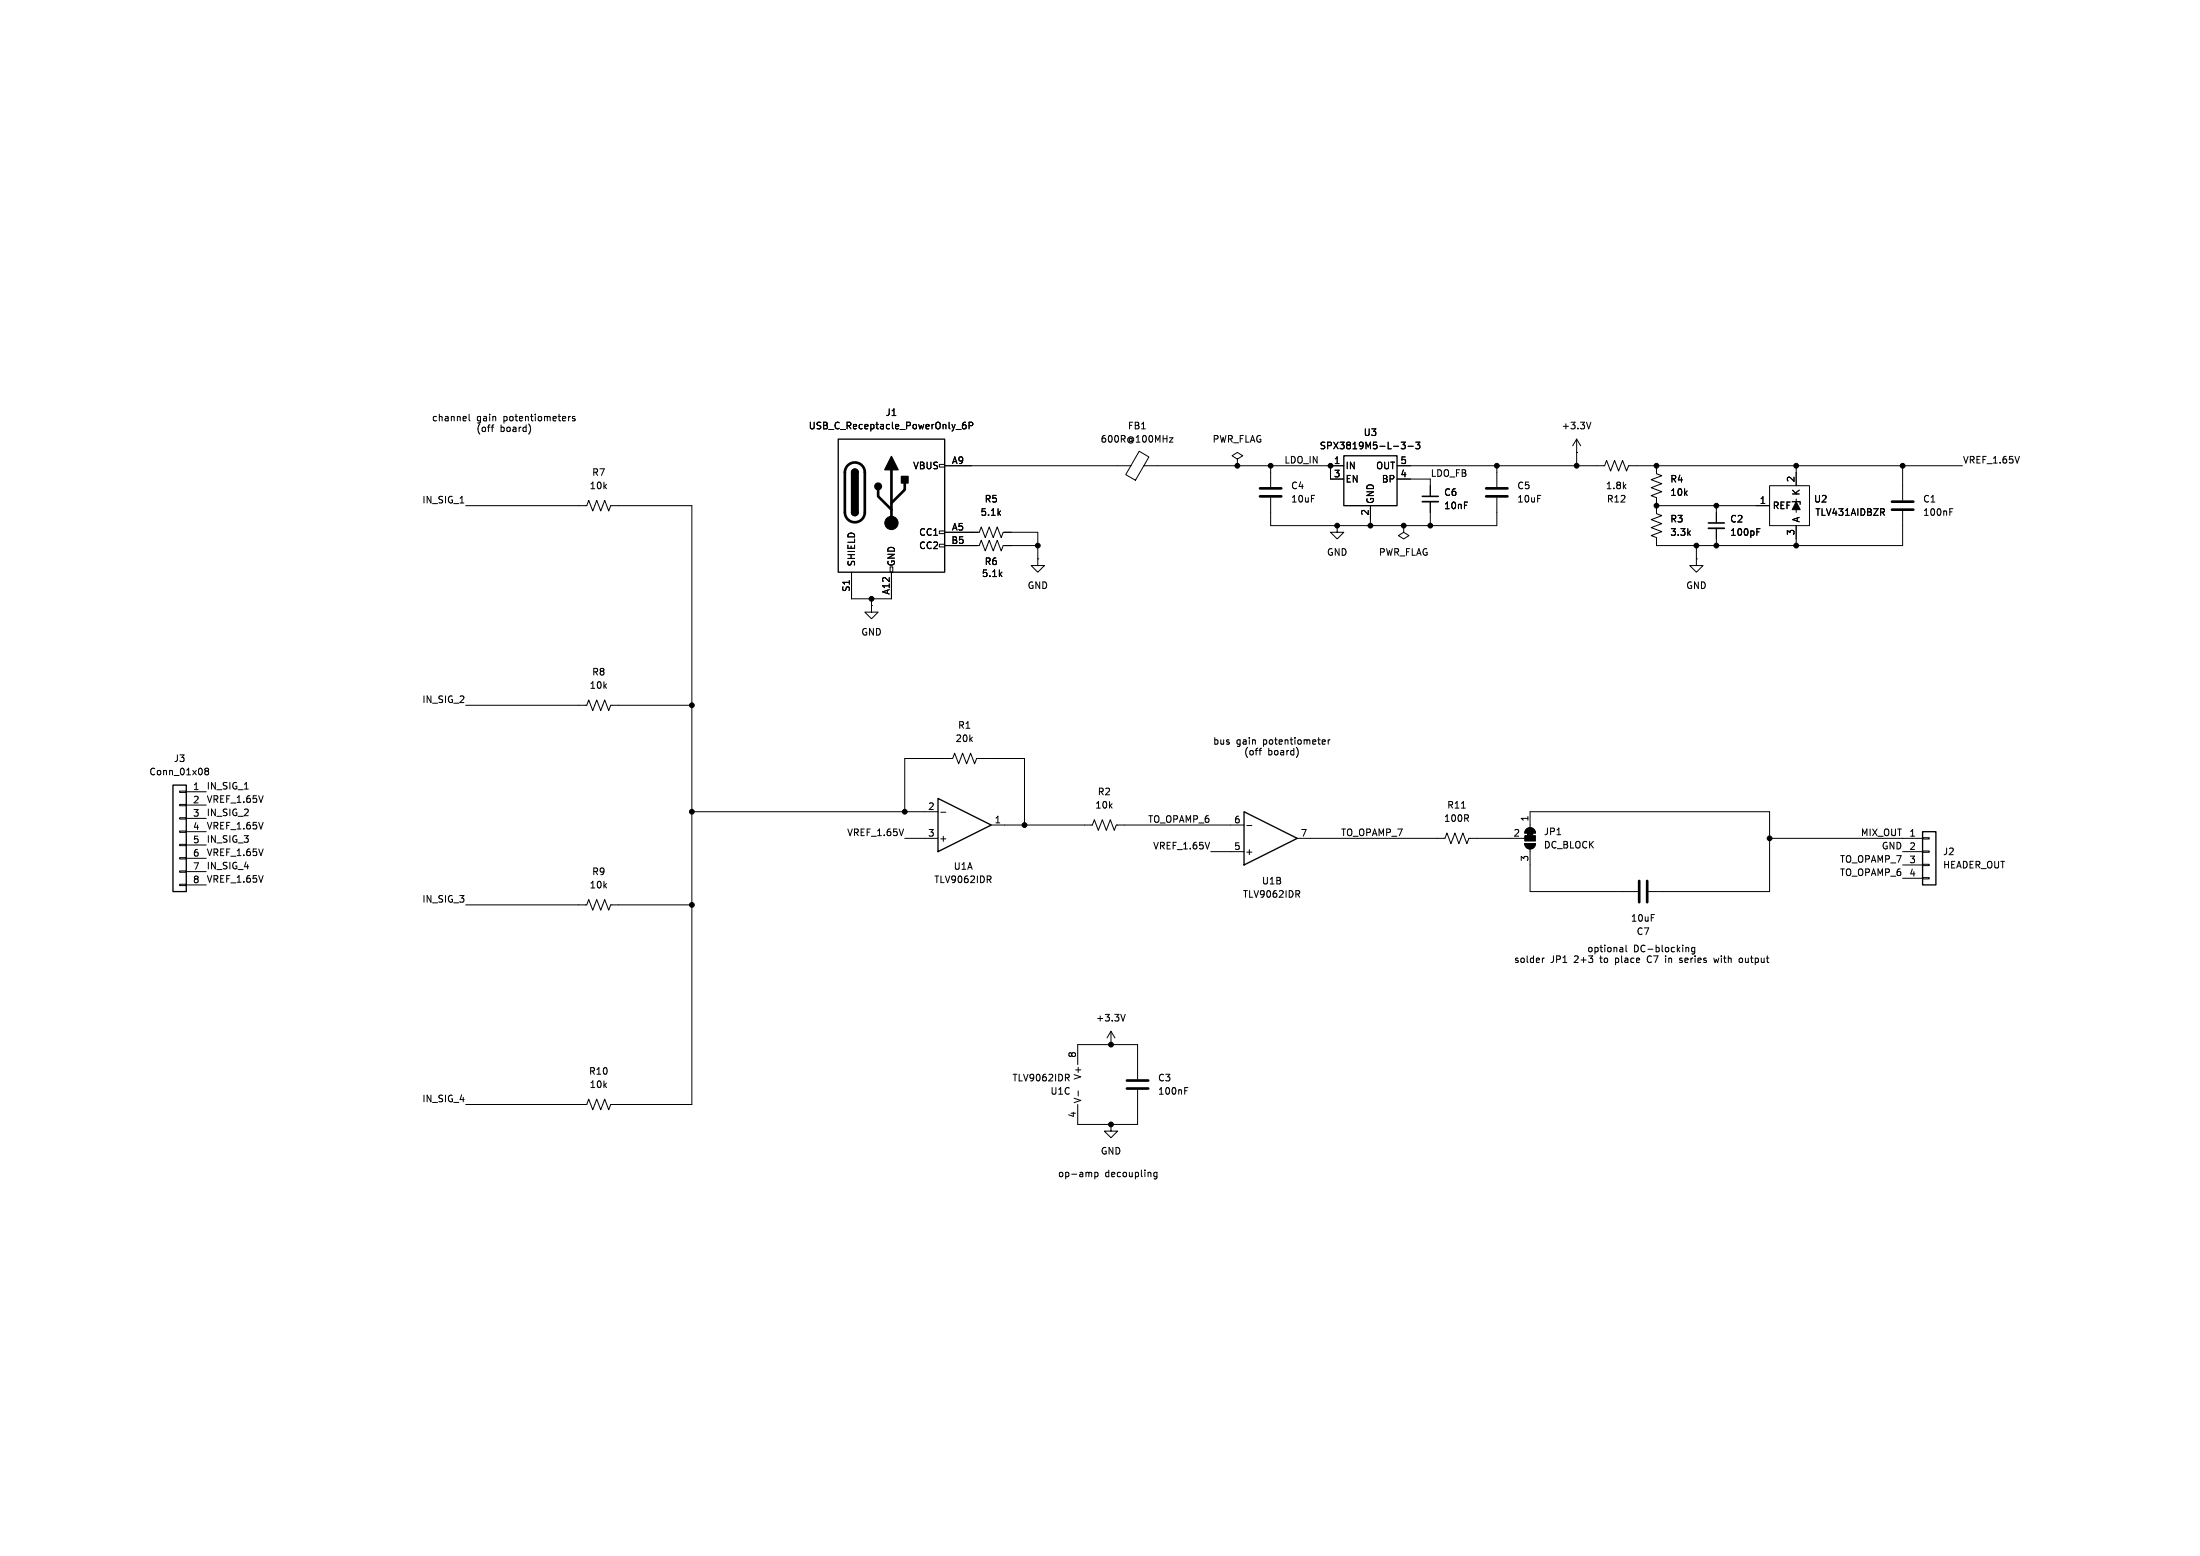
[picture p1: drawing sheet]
<svg xmlns="http://www.w3.org/2000/svg" width="420mm" height="297mm" viewBox="0 0 420 297" stroke-linecap="round" stroke-linejoin="round" font-family="sans-serif">
<g fill="none" stroke="#000" stroke-width=".19">
<path d="M89.6 79.1v1.1l.1 .1M108.5 79.5v.8M108.9 79.5l-.4 .2M109.8 79.5h-.4l-.1 .2v.1l.5 .2v.3h-.5M88.9 96.5h23.1l.4-1 .8 2 .7-2 .8 2 .7-2 .8 2 .4-1h15.5v114.3h-15.5l-.4 1-.8-2-.7 2-.8-2-.7 2-.8-2-.4 1h-23.1M101.2 81.5l.1 .5-.3 .8M179.3 88.6h1v.6h-1zM180.3 88.9h35.6M182.5 82h1M184.3 80.6l-.3 .1a.86 .86 0 0 0 0 1.2l.4-.2 .1-.4-.3-.2h-.4l-.1 .2M185 81.3l.6-.1 .1-.2v-.3l-.7-.1v1.3M217.5 86.1l1.8 1.1-2.5 4.5-1.9-1.1z"/>
<path d="M218.4 88.9h38.1M223.3 83.6h.6l-.6 .8h.6M236.2 87.6l1-.6-1-.6-1 .6 1 .6v1.3M236.2 88.9h.1M242.6 95v5.3h43.1v-5.3M242.6 88.9v4.1M254 88.9v2.5h2.5M261.6 96.5v3.8M266.7 88.9h39.6l.4-1 .8 2 .7-2 .8 2 .8-2 .7 2 .4-1h63.7M266.7 91.4h6.3v3.3M267.5 84.4h.8l-.5 .5 .4 .1v.5l-.2 .2-.5-.2M268.8 85.2h1"/>
<path d="M270.3 84.4h.8l-.5 .5 .4 .1v.5l-.2 .2-.5-.2M273 95.8v4.5M285.7 88.9v4.1M301 86.4h.1M301 83.8l-.8 1.3M301 83.8l.8 1.3M301 83.8v5.1M303.7 80.6l-.4 1.3M316.2 88.9v1.5l1 .4-2 .8 2 .7-2 .8 2 .8-2 .7 1 .4v3l1 .4-2 .8 2 .7-2 .8 2 .8-2 .7 1 .4v1.5h47v-6.6M316.2 96.5h21.6M327.7 96.5v3.3M337.8 92.7h7.6v7.6h-7.6z"/>
<path d="M342.9 95.3v2.5M342.9 88.9v3.8M359.3 97.8l.5 .6M359.7 97.2v.4M363.2 88.9v6.6M372.2 97.7h.4M372.2 97.1h.6M162.6 109.2v5.1h7.6v-5.1M166.4 115.6v1.2h1.2l-1.2 1.3-1.3-1.3h1.3M166.4 115.6h.1M166.4 114.3v1.3M169.9 108.2h.5v1h-.5z"/>
<path d="M179.3 101.3h1v.6h-1zM179.3 103.9h1v.5h-1zM180.3 101.6h6.6l.4-1 .8 2 .7-2 .8 2 .8-2 .7 2 .4-1h6.6v5.1M180.3 104.1h6.6l.4-1 .8 2.1 .7-2.1 .8 2.1 .8-2.1 .7 2.1 .4-1.1h6.6M198.1 106.7v1.3h1.3l-1.3 1.2-1.3-1.2h1.3M198.1 106.7h.1M255.3 100.3v1.3h1.2l-1.2 1.3-1.3-1.3h1.3M255.3 100.3h.1M268 100.3v1.3l1 .6-1 .7-1-.7 1-.6M268 100.3h.1M323.8 106.7v1.3h1.3l-1.3 1.2-1.2-1.2h1.2M323.8 106.7h.1"/>
<path d="M323.8 104.1v2.6M327.7 100.8v3.3M335.4 101.5h.4M335.4 100.9h.6M342.9 100.3v3.8M88.9 134.6h23.1l.4-1 .8 2 .7-2 .8 2 .7-2 .8 2 .4-1h15.5M34.3 151h1.3v.3h-1.3zM34.3 153.5h1.3v.3h-1.3zM34.3 156.1h1.3v.2h-1.3zM34.3 158.6h1.3v.3h-1.3zM35.6 151.1h3.8M35.6 153.7h3.8"/>
<path d="M35.6 156.2h3.8M35.6 158.8h3.8M39.3 147.2l-.2-.3 .2-.3h.3l.2 .3-.2 .3M39.3 147.2l-.2 .2 .1 .4 .1 .1 .4-.1 .1-.1v-.3l-.2-.2M39.3 147.2h.3M132.1 154.9h47M172.7 154.9v-10.1h9.2l.3-1 .8 2 .8-2 .7 2 .8-2 .8 2 .3-1h9.2v12.7M179.6 155h1M189.2 157.5h19.3l.4-1 .8 2 .7-2 .8 2 .8-2 .7 2 .4-1h24.4M238 157.6h1M240.3 143.3h.5M240.7 142.8l-.2 .2"/>
<path d="M247.8 143.2v.5l-.3 .8M252.6 141.2l.4 .1v.2l-.6 .1M253 142l-.4 .1M253.6 141.2v.9M253.9 141.2l-.3 .3M279 154.2h.7M291.4 158.3a1.02 1.02 0 0 1 1.1-.2 1.02 1.02 0 0 1 .6 .9h-2zM292.1 158v-3.1h45.7v15.3h-23.1M367 159.9h1.3v.2h-1.3zM34.3 161.2h1.3v.2h-1.3zM34.3 163.7h1.3v.3h-1.3zM34.3 166.2h1.3v.3h-1.3z"/>
<path d="M34.3 168.8h1.3v.2h-1.3zM35.6 161.3h3.8M35.6 163.8h3.8M35.6 166.4h3.8M35.6 168.9h3.8M88.9 172.7h23.1l.4-1 .8 2 .7-2 .8 2 .7-2 .8 2 .4-1h15.5M172.7 160h6.4M188.8 167.9l.4 .6M188.9 167.2l.3 .2-.1 .3-.2 .2M231.1 162.6h6.4M247.6 160h28.2l.4-1 .8 2 .7-2 .8 2 .8-2 .7 2 .4-1h10.7M247.7 170.7l.4 .6"/>
<path d="M247.9 170l.2 .2v.3l-.2 .2M291.1 161h2a1.02 1.02 0 0 1-1 1 1.02 1.02 0 0 1-1-1zM292.1 162.1v8.1h20.6M337.8 160h29.2M363.2 162.6h3.8M363.2 165.1h3.8M363.2 167.6h3.8M367 162.4h1.3v.3h-1.3zM367 165h1.3v.2h-1.3zM367 167.5h1.3v.3h-1.3zM212.1 199.4h.1M212.1 196.9l-.8 1.2"/>
<path d="M212.1 196.9l.8 1.2M212.1 196.9v2.5M214.8 193.6l-.4 1.3M294.4 182.9v.8M294.8 182.9l-.4 .2M309.6 180.8l.2 .2v.7M309.8 181.6l-.4 .1M309.8 181.1l-.4 .1M310.4 180.4v1.1l.2 .2M314.5 182.8v.4l.2 .5M318 182.9v.8M320.6 183.1l.6 .4"/>
<path d="M320.7 182.9l-.1 .2M321.2 183.5l-.2 .2h-.4M321.9 180.9h.4l.1 .8M323.5 180.9l-.3-.1-.3 .3 .2 .5h.4M323.5 180.8v1.1l-.2 .2-.3-.1M327.2 182.9l.2 .8 .2-.6 .3 .6 .2-.8M332.1 182.9h.3l.3 .2-.1 .5-.2 .1h-.3M203.7 205.7l.4 .6M203.9 205l.2 .3v.3l-.2 .1M205.7 203.2v-3.8h11.5v6.6M205.8 208.2v1M212.1 214.6v1.3h1.3l-1.3 1.3-1.3-1.3h1.3"/>
<path d="M212.1 214.6h.1M217.2 208v6.6h-11.5v-3.8M226.2 208.2h.4M226.2 207.6h.6M209 223.8v1.2M209 223.8h.4l.2 .2-.1 .6h-.5M220.9 223.8h-.4l-.2 .2 .1 .6h.5M220.9 223.8v1l-.3 .2h-.3"/>
</g>
<g fill="#000" stroke="#000" stroke-width=".19">
<path d="M342.9 95.8l.8 1.5h-1.6zM291.6 159h1v.5h-1zM291.4 158.3a1.02 1.02 0 0 1 1.1-.2 1.02 1.02 0 0 1 .6 .9h-2zM291.1 159.5h2v1h-2zM291.1 161h2a1.02 1.02 0 0 1-1 1 1.02 1.02 0 0 1-1-1z"/>
<circle cx="170.2" cy="99.8" r="1.27"/>
<circle cx="236.2" cy="88.9" r=".46"/>
<circle cx="242.6" cy="88.9" r=".46"/>
<circle cx="254" cy="88.9" r=".46"/>
<circle cx="285.7" cy="88.9" r=".46"/>
<circle cx="301" cy="88.9" r=".46"/>
<circle cx="316.2" cy="88.9" r=".46"/>
<circle cx="316.2" cy="96.5" r=".46"/>
<circle cx="327.7" cy="96.5" r=".46"/>
<circle cx="342.9" cy="88.9" r=".46"/>
<circle cx="363.2" cy="88.9" r=".46"/>
<circle cx="166.4" cy="114.3" r=".46"/>
<circle cx="198.1" cy="104.1" r=".46"/>
<circle cx="255.3" cy="100.3" r=".46"/>
<circle cx="261.6" cy="100.3" r=".46"/>
<circle cx="268" cy="100.3" r=".46"/>
<circle cx="273" cy="100.3" r=".46"/>
<circle cx="323.8" cy="104.1" r=".46"/>
<circle cx="327.7" cy="104.1" r=".46"/>
<circle cx="342.9" cy="104.1" r=".46"/>
<circle cx="132.1" cy="134.6" r=".46"/>
<circle cx="132.1" cy="154.9" r=".46"/>
<circle cx="172.7" cy="154.9" r=".46"/>
<circle cx="195.6" cy="157.5" r=".46"/>
<circle cx="132.1" cy="172.7" r=".46"/>
<circle cx="337.8" cy="160" r=".46"/>
<circle cx="212.1" cy="199.4" r=".46"/>
<circle cx="212.1" cy="214.6" r=".46"/>
</g>
<path d="M160 83.8h20.3v25.4h-20.3zM162.6 90.2a.64 .64 0 0 1 .6-.7 .64 .64 0 0 1 .6 .7M162.6 97.8a.64 .64 0 0 0 .6 .6 .64 .64 0 0 0 .6-.6M256.5 87h10.2v9.5h-10.2zM342.1 95.8h1.6v.5M33 149.9h2.6v20.3h-2.6zM179.1 152.4l10.1 5.1-10.1 5.1zM237.5 154.9l10.1 5.1-10.1 5.1zM367 158.8h2.6v10.1h-2.6z" fill="none" stroke="#000" stroke-width=".25"/>
<g fill="none" stroke="#000" stroke-width=".51">
<path d="M161.8 88.8a1.9 1.9 0 0 1 2.1-.4 1.9 1.9 0 0 1 1.2 1.8v7.6a1.91 1.91 0 0 1-1.9 1.9 1.91 1.91 0 0 1-1.9-1.9v-7.8l.2-.6zM167.6 93.5v1.2l2.6 2.6M170.2 89.7v10.1M172.7 92.2v1.3l-2.5 2.5M240.5 93.2h4.1M240.5 94.7h4.1M283.7 93.2h4.1M283.7 94.7h4.1M361.2 95.8h4.1M361.2 97.3h4.1M312.9 168.1v4.1M314.5 168.1v4.1"/>
<path d="M215.1 206.2h4.1M215.1 207.8h4.1"/>
</g>
<path d="M271.5 94.7h3.1M326.1 99.8h3.1" fill="none" stroke="#000" stroke-width=".3"/>
<path d="M271.5 95.8h3.1M326.1 100.8h3.1" fill="none" stroke="#000" stroke-width=".33"/>
<g fill="#000" stroke="#000" stroke-width=".25">
<path d="M162.6 90.2h1.2v7.6h-1.2zM162.6 97.8h1.2a.64 .64 0 0 1-.6 .6 .64 .64 0 0 1-.6-.6zM162.7 89.7a.64 .64 0 0 1 .7-.1 .64 .64 0 0 1 .4 .6h-1.2zM170.2 87.1l1.2 2.6h-2.5zM172.1 90.9h1.3v1.3h-1.3z"/>
<circle cx="167.6" cy="92.8" r=".63"/>
</g>
<g font-size="1.8">
<text x="82.4" y="80.6">channel</text>
<text x="90.8" y="82.7">(off</text>
<text x="91" y="80.6">gain</text>
<text x="95.5" y="82.7">board)</text>
<text x="96.2" y="80.6">potentiometers</text>
<text x="154.3" y="82.1">USB_C_Receptacle_PowerOnly_6P</text>
<text x="169" y="79.6">J1</text>
<text x="215.2" y="82.1">FB1</text>
<text x="260.2" y="83.4">U3</text>
<text x="298" y="82.1">+3.3V</text>
<text x="174.2" y="89.8">VBUS</text>
<text x="181.6" y="88.6">A9</text>
<text x="210" y="84.7">600R@100MHz</text>
<text x="231.4" y="84.7">PWR_FLAG</text>
<text x="245.1" y="88.6">LDO_IN</text>
<text x="251.8" y="86">SPX3819M5-L-3-3</text>
<text x="254.6" y="88.6">1</text>
<text x="256.8" y="89.8">IN</text>
<text x="262.6" y="89.8">OUT</text>
<text x="267.3" y="88.6">5</text>
<text x="374.6" y="88.6">VREF_1.65V</text>
<text x="112.5" y="93.6">10k</text>
<text x="113" y="91">R7</text>
<text x="246.4" y="93.6">C4</text>
<text x="254.6" y="91.2">3</text>
<text x="256.8" y="92.3">EN</text>
<text x="263.7" y="92.3">BP</text>
<text x="267.3" y="91.2">4</text>
<text x="273" y="91.1">LDO_FB</text>
<text x="275.6" y="94.8">C6</text>
<text x="289.6" y="93.6">C5</text>
<text x="306.5" y="93.6">1.8k</text>
<text x="318.8" y="92.3">R4</text>
<text x="318.8" y="94.8">10k</text>
<text x="342.6" y="92.1" transform="rotate(-90 342.6 92.1)">2</text>
<text x="343.8" y="94.7" transform="rotate(-90 343.8 94.7)">K</text>
<text x="80.5" y="96.2">IN_SIG_1</text>
<text x="181.6" y="101.3">A5</text>
<text x="187.1" y="98.7">5.1k</text>
<text x="187.9" y="96.1">R5</text>
<text x="246.4" y="96.1">10uF</text>
<text x="261.4" y="98.5" transform="rotate(-90 261.4 98.5)">2</text>
<text x="262.5" y="96.3" transform="rotate(-90 262.5 96.3)">GND</text>
<text x="275.6" y="97.4">10nF</text>
<text x="289.6" y="96.1">10uF</text>
<text x="306.7" y="96.1">R12</text>
<text x="318.8" y="99.9">R3</text>
<text x="330.2" y="99.9">C2</text>
<text x="335.8" y="96.3">1</text>
<text x="338.3" y="97.4">REF</text>
<text x="343.8" y="99.8" transform="rotate(-90 343.8 99.8)">A</text>
<text x="346.2" y="96.1">U2</text>
<text x="346.5" y="98.7">TLV431AIDBZR</text>
<text x="367" y="96.1">C1</text>
<text x="367" y="98.7">100nF</text>
<text x="175.4" y="102.5">CC1</text>
<text x="175.4" y="105">CC2</text>
<text x="181.5" y="103.9">B5</text>
<text x="253.2" y="106.3">GND</text>
<text x="263.2" y="106.3">PWR_FLAG</text>
<text x="318.8" y="102.5">3.3k</text>
<text x="330.2" y="102.5">100pF</text>
<text x="342.6" y="102.3" transform="rotate(-90 342.6 102.3)">3</text>
<text x="162.3" y="113.1" transform="rotate(-90 162.3 113.1)">S1</text>
<text x="163.4" y="108.2" transform="rotate(-90 163.4 108.2)">SHIELD</text>
<text x="169.9" y="113.6" transform="rotate(-90 169.9 113.6)">A12</text>
<text x="171" y="108.2" transform="rotate(-90 171 108.2)">GND</text>
<text x="187.4" y="110.3">5.1k</text>
<text x="187.9" y="108.1">R6</text>
<text x="196.1" y="112.6">GND</text>
<text x="321.8" y="112.6">GND</text>
<text x="164.3" y="121.5">GND</text>
<text x="112.5" y="131.7">10k</text>
<text x="113" y="129.1">R8</text>
<text x="80.5" y="134.3">IN_SIG_2</text>
<text x="182.3" y="141.8">20k</text>
<text x="182.8" y="139.3">R1</text>
<text x="231.5" y="142.3">bus</text>
<text x="236" y="142.3">gain</text>
<text x="241.2" y="142.3">potentiometer</text>
<text x="28.4" y="148.2">Conn_01x08</text>
<text x="33.1" y="145.6">J3</text>
<text x="237.4" y="144.4">(off</text>
<text x="242" y="144.4">board)</text>
<text x="36.8" y="150.9">1</text>
<text x="36.8" y="153.4">2</text>
<text x="36.8" y="156">3</text>
<text x="39.4" y="153.3">VREF_1.65V</text>
<text x="39.4" y="150.8">IN_SIG_1</text>
<text x="39.4" y="155.9">IN_SIG_2</text>
<text x="177.1" y="154.7">2</text>
<text x="209" y="154.5">10k</text>
<text x="209.5" y="152">R2</text>
<text x="276.2" y="154.5">R11</text>
<text x="36.8" y="158.5">4</text>
<text x="36.8" y="161">5</text>
<text x="39.4" y="160.9">IN_SIG_3</text>
<text x="39.4" y="158.4">VREF_1.65V</text>
<text x="161.6" y="159.7">VREF_1.65V</text>
<text x="177.1" y="159.8">3</text>
<text x="179.2" y="160.9">+</text>
<text x="189.8" y="157.2">1</text>
<text x="219.1" y="157.1">TO_OPAMP_6</text>
<text x="235.5" y="157.2">6</text>
<text x="248.2" y="159.8">7</text>
<text x="255.9" y="159.7">TO_OPAMP_7</text>
<text x="275.6" y="157.1">100R</text>
<text x="288.9" y="159.8">2</text>
<text x="291.8" y="156.9" transform="rotate(-90 291.8 156.9)">1</text>
<text x="294.6" y="159.6">JP1</text>
<text x="355.2" y="159.7">MIX_OUT</text>
<text x="364.4" y="159.8">1</text>
<text x="36.8" y="163.6">6</text>
<text x="36.8" y="166.1">7</text>
<text x="39.4" y="166">IN_SIG_4</text>
<text x="39.4" y="163.5">VREF_1.65V</text>
<text x="113" y="167.2">R9</text>
<text x="182" y="166.2">U1A</text>
<text x="220.1" y="162.2">VREF_1.65V</text>
<text x="235.5" y="162.3">5</text>
<text x="237.6" y="163.4">+</text>
<text x="291.8" y="164.5" transform="rotate(-90 291.8 164.5)">3</text>
<text x="294.6" y="162.2">DC_BLOCK</text>
<text x="351.2" y="164.8">TO_OPAMP_7</text>
<text x="351.2" y="167.3">TO_OPAMP_6</text>
<text x="359.1" y="162.2">GND</text>
<text x="364.4" y="162.3">2</text>
<text x="364.4" y="164.8">3</text>
<text x="364.4" y="167.4">4</text>
<text x="370.8" y="163.4">J2</text>
<text x="370.8" y="166">HEADER_OUT</text>
<text x="36.8" y="168.7">8</text>
<text x="39.4" y="168.6">VREF_1.65V</text>
<text x="80.5" y="172.4">IN_SIG_3</text>
<text x="112.5" y="169.8">10k</text>
<text x="178.3" y="168.8">TLV9062IDR</text>
<text x="237.2" y="171.6">TLV9062IDR</text>
<text x="240.8" y="169">U1B</text>
<text x="311.3" y="176.1">10uF</text>
<text x="312.3" y="178.7">C7</text>
<text x="289" y="184">solder</text>
<text x="296" y="184">JP1</text>
<text x="300.6" y="184">2+3</text>
<text x="302.9" y="182">optional</text>
<text x="305.8" y="184">to</text>
<text x="308.8" y="184">place</text>
<text x="311.8" y="182">DC-blocking</text>
<text x="315.1" y="184">C7</text>
<text x="318.8" y="184">in</text>
<text x="321.7" y="184">series</text>
<text x="328.5" y="184">with</text>
<text x="333.5" y="184">output</text>
<text x="209.1" y="195.2">+3.3V</text>
<text x="205.5" y="202" transform="rotate(-90 205.5 202)">8</text>
<text x="112.4" y="205.3">R10</text>
<text x="112.5" y="207.9">10k</text>
<text x="193.2" y="206.6">TLV9062IDR</text>
<text x="200.4" y="209.1">U1C</text>
<text x="206.6" y="206.2" transform="rotate(-90 206.6 206.2)">V+</text>
<text x="221" y="206.6">C3</text>
<text x="221" y="209.1">100nF</text>
<text x="80.5" y="210.5">IN_SIG_4</text>
<text x="205.5" y="213.4" transform="rotate(-90 205.5 213.4)">4</text>
<text x="206.6" y="210.7" transform="rotate(-90 206.6 210.7)">V-</text>
<text x="210.1" y="220.6">GND</text>
<text x="201.9" y="224.9">op-amp</text>
<text x="210.9" y="224.9">decoupling</text>
</g>
</svg>
